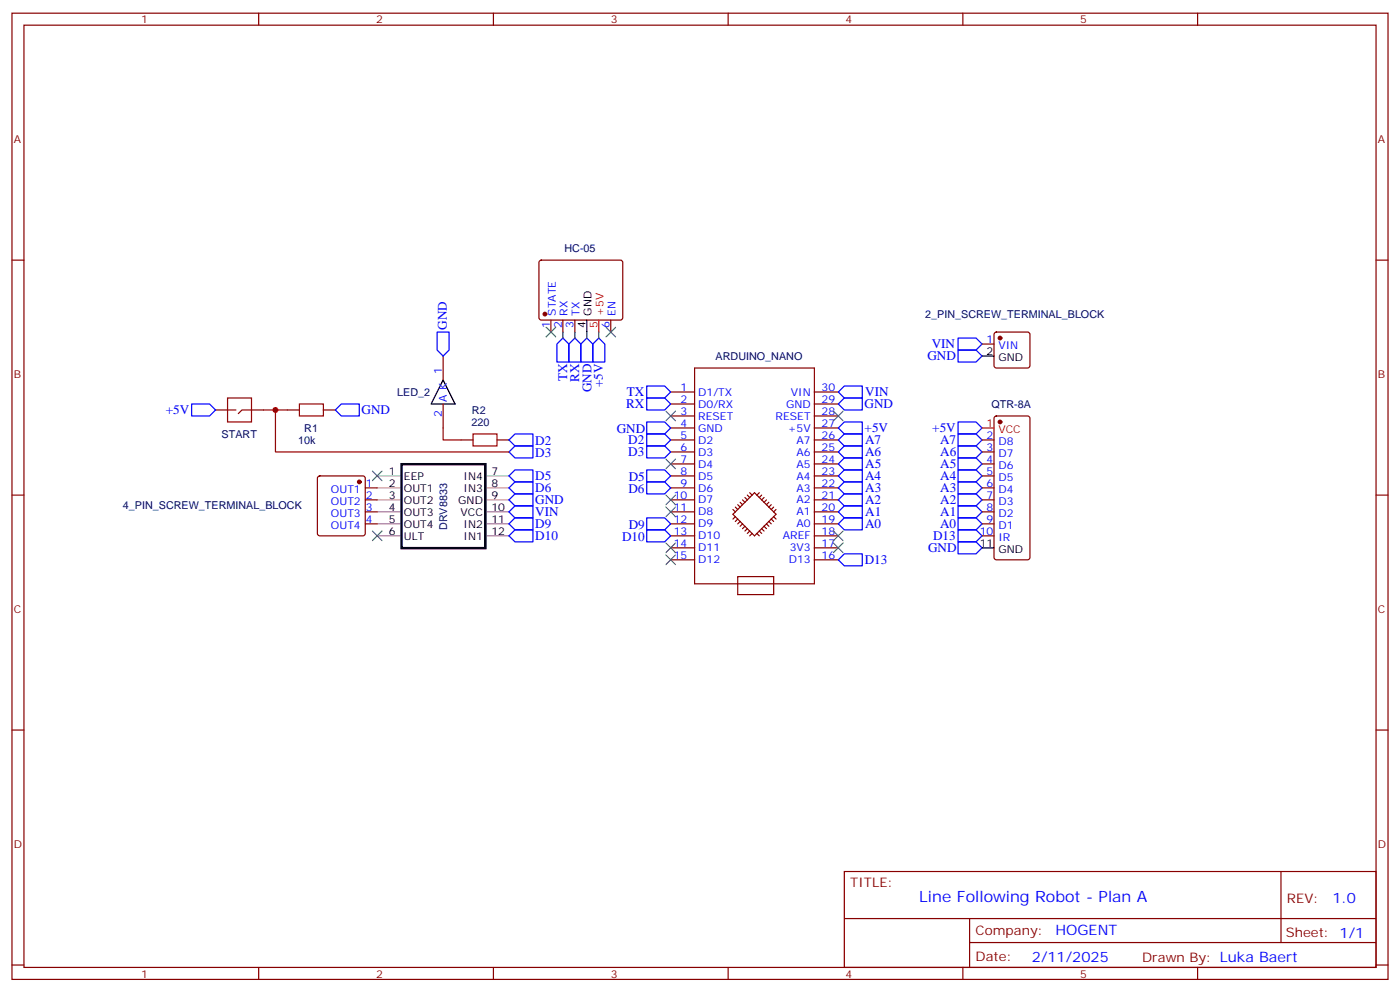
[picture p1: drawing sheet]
<svg xmlns="http://www.w3.org/2000/svg" width="412mm" height="292mm" viewBox="0 0 412 292" stroke-linecap="round" stroke-linejoin="round" font-family="sans-serif">
<g fill="none" stroke="#870000" stroke-width=".35">
<path d="M3.5 3.9h405.4v284.3h-405.4zM7.1 7.4h398.2v277.3h-398.2zM76.2 3.9v3.5M145.3 3.9v3.5M214.5 3.9v3.5M283.6 3.9v3.5M352.8 3.9v3.5M3.5 76.6h3.6M159 76.8l.5-.2h23.2l.5 .2 .2 .5v16.5l-.7 .4-23.5-.1-.5-.6v-16.2zM405.3 76.6h3.6M162.3 94.2v3.5M165.8 94.2v3.5"/>
<path d="M169.3 94.2v3.5M179.9 94.2v3.5M293 97.9l.5-.2h9.2l.5 .2 .2 .5v9.2l-.2 .5-.5 .2h-9.2l-.5-.2-.2-.5v-9.2zM130.5 104.8v7M130.5 118.9v7M197.6 118.9h7M197.6 115.4h7M204.6 108.3h35.3v63.5h-35.3zM239.9 118.9h7M239.9 115.4h7M289.3 101.2h3.5M63.5 120.6h3.5"/>
<path d="M74.1 120.6h3.5M84.7 120.6h3.5M95.2 120.6h3.6M135.8 129.5h3.5M146.4 129.5h3.5M197.6 129.5h7M197.6 136.5h7M197.6 133h7M197.6 125.9h7M197.6 122.4h7M239.9 129.5h7M239.9 136.5h7"/>
<path d="M239.9 133h7M239.9 125.9h7M239.9 122.4h7M289.3 129.5h3.5M289.3 136.5h3.5M289.3 133h3.5M293 122.6l.5-.2h9.2l.6 .4 .1 41.2-.5 .7h-9.4l-.6-.4-.1-41.2zM3.5 145.7h3.6M93.7 140.3l.5-.2h12.7l.5 .2 .2 .5v16.2l-.2 .5-.5 .2h-12.7l-.5-.2-.2-.5v-16.2zM107.6 154.2h3.5M107.6 150.6h3.5M107.6 147.1h3.5"/>
<path d="M107.6 143.6h3.5M197.6 157.7h7M197.6 154.2h7M197.6 150.6h7M197.6 147.1h7M197.6 143.6h7M197.6 140.1h7M215.9 151.3l6.3-6.3 6.4 6.3-6.4 6.4zM215.9 149.9l.7 .7M216.6 149.2l.7 .7M216.6 152l-.7 .8M217.3 152.8l-.7 .7"/>
<path d="M217.3 148.5l.7 .7M218 147.8l.7 .7M218 153.5l-.7 .7M218.7 147.1l.7 .7M218.7 154.2l-.7 .7M219.4 146.4l.7 .7M219.4 154.9l-.7 .7M220.1 145.7l.7 .7M220.1 155.6l-.7 .7M220.8 145l.7 .7M220.8 156.3l-.7 .7M221.5 157l-.7 .7"/>
<path d="M223 157l.7 .7M223.7 156.3l.7 .7M223.7 145l-.7 .7M224.4 155.6l.7 .7M224.4 145.7l-.7 .7M225.1 154.9l.7 .7M225.1 146.4l-.7 .7M225.8 154.2l.7 .7M225.8 147.1l-.7 .7M226.5 153.5l.7 .7M226.5 147.8l-.7 .7M227.2 152.8l.7 .7"/>
<path d="M227.2 148.5l-.7 .7M227.9 152l.7 .8M227.9 149.2l-.7 .7M228.6 149.9l-.7 .7M239.9 157.7h7M239.9 154.2h7M239.9 150.6h7M239.9 147.1h7M239.9 143.6h7M239.9 140.1h7M289.3 157.7h3.5M289.3 154.2h3.5"/>
<path d="M289.3 150.6h3.5M289.3 147.1h3.5M289.3 143.6h3.5M289.3 140.1h3.5M405.3 145.7h3.6M197.6 161.2h7M197.6 164.7h7M217.3 169.7h10.6v5.3h-10.6zM239.9 161.2h7M239.9 164.7h7M3.5 214.8h3.6M405.3 214.8h3.6"/>
<path d="M248.7 256.5h156.6v28.2h-156.6zM377.3 256.5v20.9M248.7 270.3h156.5M285.6 277.4h119.6M285.6 270.3v14.1M3.5 284h3.6M76.2 284.7v3.5M145.3 284.7v3.5M214.5 284.7v3.5M283.6 284.7v3.5M352.8 284.7v3.5M405.3 284h3.6"/>
</g>
<path d="M111.1 157.7h7.1M111.1 154.2h7.1M111.1 150.6h7.1M111.1 147.1h7.1M111.1 143.6h7.1M111.1 140.1h7.1M142.9 157.7h7M142.9 154.2h7M142.9 150.6h7M142.9 147.1h7M142.9 143.6h7M142.9 140.1h7" fill="none" stroke="#999" stroke-width=".35"/>
<path d="M118.3 136.6h24.7v24.7h-24.7z" fill="none" stroke="#000" stroke-width=".71"/>
<path d="M88.2 118.9h7v3.5h-7zM139.3 127.7h7.1v3.5h-7.1z" fill="none" stroke="#a10000" stroke-width=".35"/>
<path d="M172.9 94.2v3.5M130.5 111.8l3.6 7.1h-7.1zM289.3 104.8h3.5M289.3 161.2h3.5" fill="none" stroke="#000" stroke-width=".35"/>
<path d="M67 117.1h7.1v7.1h-7.1zM67 120.6h2.5M74.1 120.6h-2.8l-1.1 1.1M77.6 120.6h7.1M81.1 120.6v12.4h68.8M130.5 125.9v3.6h5.3" fill="none" stroke="#900" stroke-width=".35"/>
<g fill="none" stroke="#00f" stroke-width=".35">
<path d="M128.8 97.7h3.5v5.3l-1.8 1.8-1.7-1.8zM165.8 99.5l1.8 1.7v5.3h-3.6v-5.3zM169.3 99.5l1.8 1.7v5.3h-3.5v-5.3zM172.9 99.5l1.7 1.7v5.3h-3.5v-5.3zM282.2 99.5h5.3l1.8 1.7-1.8 1.8h-5.3zM56.4 118.9h5.3l1.8 1.7-1.8 1.8h-5.3zM174.6 101.2l1.8-1.7 1.8 1.7v5.3h-3.6zM190.5 117.1h5.3l1.8 1.8-1.8 1.7h-5.3zM190.5 113.6h5.3l1.8 1.8-1.8 1.7h-5.3zM246.9 118.9l1.8-1.8h5.3v3.5h-5.3zM246.9 115.4l1.8-1.8h5.3v3.5h-5.3zM282.2 103h5.3l1.8 1.8-1.8 1.7h-5.3z"/>
<path d="M98.8 120.6l1.7-1.7h5.3v3.5h-5.3zM149.9 133l1.8-1.8h5.3v3.6h-5.3zM149.9 129.5l1.8-1.8h5.3v3.5h-5.3zM190.5 124.2h5.3l1.8 1.7-1.8 1.8h-5.3zM190.5 138.3h5.3l1.8 1.8-1.8 1.7h-5.3zM190.5 131.2h5.3l1.8 1.8-1.8 1.8h-5.3zM190.5 127.7h5.3l1.8 1.8-1.8 1.7h-5.3zM246.9 125.9l1.8-1.7h5.3v3.5h-5.3zM246.9 136.5l1.8-1.7h5.3v3.5h-5.3zM246.9 129.5l1.8-1.8h5.3v3.5h-5.3zM246.9 133l1.8-1.8h5.3v3.6h-5.3zM282.2 124.2h5.3l1.8 1.7-1.8 1.8h-5.3z"/>
<path d="M282.2 127.7h5.3l1.8 1.8-1.8 1.7h-5.3zM282.2 138.3h5.3l1.8 1.8-1.8 1.7h-5.3zM282.2 134.8h5.3l1.8 1.7-1.8 1.8h-5.3zM282.2 131.2h5.3l1.8 1.8-1.8 1.8h-5.3zM149.9 150.6l1.8-1.7h5.3v3.5h-5.3zM149.9 147.1l1.8-1.8h5.3v3.6h-5.3zM149.9 154.2l1.8-1.8h5.3v3.5h-5.3zM149.9 157.7l1.8-1.8h5.3v3.6h-5.3zM149.9 143.6l1.8-1.8h5.3v3.5h-5.3zM149.9 140.1l1.8-1.8h5.3v3.5h-5.3zM190.5 155.9h5.3l1.8 1.8-1.8 1.8h-5.3zM190.5 152.4h5.3l1.8 1.8-1.8 1.7h-5.3z"/>
<path d="M190.5 141.8h5.3l1.8 1.8-1.8 1.7h-5.3zM246.9 154.2l1.8-1.8h5.3v3.5h-5.3zM246.9 150.6l1.8-1.7h5.3v3.5h-5.3zM246.9 147.1l1.8-1.8h5.3v3.6h-5.3zM246.9 143.6l1.8-1.8h5.3v3.5h-5.3zM246.9 140.1l1.8-1.8h5.3v3.5h-5.3zM282.2 159.5h5.3l1.8 1.7-1.8 1.8h-5.3zM282.2 155.9h5.3l1.8 1.8-1.8 1.8h-5.3zM282.2 152.4h5.3l1.8 1.8-1.8 1.7h-5.3zM282.2 148.9h5.3l1.8 1.7-1.8 1.8h-5.3zM282.2 145.3h5.3l1.8 1.8-1.8 1.8h-5.3zM282.2 141.8h5.3l1.8 1.8-1.8 1.7h-5.3z"/>
<path d="M246.9 164.7l1.8-1.7h5.3v3.5h-5.3z"/>
</g>
<g fill="#870000" stroke="#870000" stroke-width=".35">
<circle cx="294.6" cy="124.2" r=".53"/>
<circle cx="160.5" cy="92.4" r=".53"/>
<circle cx="105.8" cy="141.8" r=".53"/>
<circle cx="294.6" cy="99.5" r=".53"/>
</g>
<path d="M176.4 94.2v3.5M289.3 125.9h3.5" fill="none" stroke="#f00" stroke-width=".35"/>
<g fill="none" stroke="#3c3" stroke-width=".35">
<path d="M160.9 96.3l2.8 2.8M163.7 96.3l-2.8 2.8M178.5 96.3l2.8 2.8M181.3 96.3l-2.8 2.8M109.7 138.6l2.8 2.9M112.5 138.6l-2.8 2.9M196.1 121l2.9 2.8M196.1 135.1l2.9 2.8M199 121l-2.9 2.8M199 135.1l-2.9 2.8M245.5 121l2.9 2.8M248.4 121l-2.9 2.8"/>
<path d="M109.7 156.3l2.8 2.8M112.5 156.3l-2.8 2.8M196.1 145.7l2.9 2.8M196.1 149.2l2.9 2.8M196.1 159.8l2.9 2.8M199 145.7l-2.9 2.8M199 149.2l-2.9 2.8M199 159.8l-2.9 2.8M245.5 156.3l2.9 2.8M245.5 159.8l2.9 2.8M248.4 156.3l-2.9 2.8M248.4 159.8l-2.9 2.8"/>
<path d="M196.1 163.3l2.9 2.9M199 163.3l-2.9 2.9"/>
</g>
<path d="M165.8 97.7v1.8M169.3 97.7v1.8M172.9 97.7v1.8M176.4 97.7v1.8" fill="none" stroke="#008700" stroke-width=".35"/>
<circle cx="81.1" cy="120.6" r=".88" fill="#c00"/>
<text font-size="4.6" fill="#00f" x="270.8" y="265.5">Line Following Robot - Plan A</text>
<g font-size="4.2" fill="#00f">
<text x="392.5" y="265.7">1.0</text>
<text x="310.9" y="275.3">HOGENT</text>
<text x="304" y="283.1">2/11/2025</text>
</g>
<g font-size="3.9" fill="#00f">
<text x="131.7" y="97" transform="rotate(-90 131.7 97)">GND</text>
<text x="273.2" y="106">GND</text>
<text x="274.5" y="102.5">VIN</text>
<text x="167" y="112.3" transform="rotate(-90 167 112.3)">TX</text>
<text x="170.6" y="112.5" transform="rotate(-90 170.6 112.5)">RX</text>
<text x="177.6" y="114" transform="rotate(-90 177.6 114)">+5V</text>
<text x="174.2" y="115.4" transform="rotate(-90 174.2 115.4)">GND</text>
<text x="184.6" y="116.6">TX</text>
<text x="254.9" y="116.6">VIN</text>
<text x="48.8" y="121.9">+5V</text>
<text x="106.5" y="121.9">GND</text>
<text x="184.4" y="120.1">RX</text>
<text x="254.7" y="120.1">GND</text>
<text x="157.7" y="131">D2</text>
<text x="181.7" y="127.3">GND</text>
<text x="185.1" y="130.7">D2</text>
<text x="254.7" y="127.3">+5V</text>
<text x="254.8" y="130.7">A7</text>
<text x="274.6" y="127.2">+5V</text>
<text x="276.9" y="130.7">A7</text>
<text x="157.7" y="134.3">D3</text>
<text x="185.1" y="134.2">D3</text>
<text x="254.8" y="134.2">A6</text>
<text x="254.9" y="137.7">A5</text>
<text x="277" y="137.7">A5</text>
<text x="277" y="134.2">A6</text>
<text x="157.7" y="141.3">D5</text>
<text x="185.2" y="141.5">D5</text>
<text x="254.8" y="141.3">A4</text>
<text x="277" y="141.2">A4</text>
<text x="157.6" y="148.3">GND</text>
<text x="157.7" y="144.8">D6</text>
<text x="185.1" y="145.1">D6</text>
<text x="254.8" y="148.3">A2</text>
<text x="254.9" y="144.8">A3</text>
<text x="277" y="148.3">A2</text>
<text x="277" y="144.7">A3</text>
<text x="157.7" y="151.9">VIN</text>
<text x="157.7" y="155.4">D9</text>
<text x="185.2" y="155.7">D9</text>
<text x="254.8" y="155.4">A0</text>
<text x="254.9" y="151.8">A1</text>
<text x="276.9" y="155.4">A0</text>
<text x="277" y="151.8">A1</text>
<text x="157.7" y="158.9">D10</text>
<text x="183.2" y="159.2">D10</text>
<text x="274.8" y="158.9">D13</text>
<text x="254.7" y="166.1">D13</text>
<text x="273.4" y="162.6">GND</text>
</g>
<g font-size="3.9" fill="#800">
<text x="250.5" y="261.1">TITLE:</text>
<text x="379.1" y="265.7">REV:</text>
<text x="287.4" y="275.3">Company:</text>
<text x="378.7" y="275.9">Sheet: 1/1</text>
<text x="287.4" y="282.9">Date:</text>
<text x="336.4" y="283">Drawn By: Luka Baert</text>
</g>
<g font-size="3.2" fill="#800">
<text x="41.6" y="6.9">1</text>
<text x="110.8" y="6.9">2</text>
<text x="179.9" y="6.9">3</text>
<text x="249.1" y="6.9">4</text>
<text x="318.2" y="6.9">5</text>
<text x="4.1" y="42">A</text>
<text x="405.9" y="42">A</text>
<text x="4.1" y="111.1">B</text>
<text x="405.9" y="111.1">B</text>
<text x="4.1" y="180.3">C</text>
<text x="405.9" y="180.3">C</text>
<text x="4.1" y="249.4">D</text>
<text x="405.9" y="249.4">D</text>
<text x="41.6" y="287.7">1</text>
<text x="110.8" y="287.7">2</text>
<text x="179.9" y="287.7">3</text>
<text x="249.1" y="287.7">4</text>
<text x="318.2" y="287.7">5</text>
</g>
<g font-size="3.2" fill="#000080">
<text x="166.3" y="74.2">HC-05</text>
<text x="272.6" y="93.5">2_PIN_SCREW_TERMINAL_BLOCK</text>
<text x="210.8" y="105.9">ARDUINO_NANO</text>
<text x="117" y="116.5">LED_2</text>
<text x="138.9" y="125.3">220</text>
<text x="139" y="121.8">R2</text>
<text x="292" y="120">QTR-8A</text>
<text x="65.3" y="128.8">START</text>
<text x="87.8" y="130.6">10k</text>
<text x="89.6" y="127.1">R1</text>
<text x="36.2" y="149.9">4_PIN_SCREW_TERMINAL_BLOCK</text>
<text x="131.7" y="156" transform="rotate(-90 131.7 156)">DRV8833</text>
</g>
<g font-size="3.2" fill="#00f">
<text x="163.7" y="92.9" transform="rotate(-90 163.7 92.9)">STATE</text>
<text x="167.2" y="92.9" transform="rotate(-90 167.2 92.9)">RX</text>
<text x="170.7" y="92.9" transform="rotate(-90 170.7 92.9)">TX</text>
<text x="181.3" y="92.9" transform="rotate(-90 181.3 92.9)">EN</text>
<text x="161.9" y="96.4" transform="rotate(-90 161.9 96.4)">1</text>
<text x="165.5" y="96.4" transform="rotate(-90 165.5 96.4)">2</text>
<text x="169" y="96.4" transform="rotate(-90 169 96.4)">3</text>
<text x="179.6" y="96.4" transform="rotate(-90 179.6 96.4)">6</text>
<text x="290.6" y="100.9">1</text>
<text x="294.1" y="102.7">VIN</text>
<text x="130.2" y="110.1" transform="rotate(-90 130.2 110.1)">1</text>
<text x="131.6" y="118.2" transform="rotate(-90 131.6 118.2)">A K</text>
<text x="200.5" y="118.5">2</text>
<text x="200.5" y="115">1</text>
<text x="205.7" y="119.9">D0/RX</text>
<text x="205.7" y="116.4">D1/TX</text>
<text x="231.5" y="119.9">GND</text>
<text x="233" y="116.4">VIN</text>
<text x="242" y="115">30</text>
<text x="242" y="118.5">29</text>
<text x="130.2" y="122.7" transform="rotate(-90 130.2 122.7)">2</text>
<text x="200.5" y="125.6">4</text>
<text x="200.5" y="122.1">3</text>
<text x="205.7" y="123.5">RESET</text>
<text x="228.5" y="123.5">RESET</text>
<text x="242" y="122.1">28</text>
<text x="242" y="125.6">27</text>
<text x="200.5" y="129.1">5</text>
<text x="205.7" y="130.5">D2</text>
<text x="205.7" y="127">GND</text>
<text x="232.1" y="127">+5V</text>
<text x="234.6" y="130.5">A7</text>
<text x="242" y="129.1">26</text>
<text x="290.6" y="129.1">2</text>
<text x="294.1" y="130.9">D8</text>
<text x="200.5" y="136.2">7</text>
<text x="200.5" y="132.6">6</text>
<text x="205.7" y="137.6">D4</text>
<text x="205.7" y="134.1">D3</text>
<text x="234.6" y="134.1">A6</text>
<text x="234.6" y="137.6">A5</text>
<text x="242" y="132.6">25</text>
<text x="242" y="136.2">24</text>
<text x="290.6" y="132.6">3</text>
<text x="290.6" y="136.2">4</text>
<text x="294.1" y="134.4">D7</text>
<text x="294.1" y="137.9">D6</text>
<text x="107.8" y="143.2">1</text>
<text x="200.5" y="143.2">9</text>
<text x="200.5" y="139.7">8</text>
<text x="205.7" y="141.1">D5</text>
<text x="234.6" y="141.1">A4</text>
<text x="242" y="139.7">23</text>
<text x="242" y="143.2">22</text>
<text x="290.6" y="139.7">5</text>
<text x="290.6" y="143.2">6</text>
<text x="294.1" y="141.5">D5</text>
<text x="97.5" y="145">OUT1</text>
<text x="97.5" y="148.5">OUT2</text>
<text x="107.8" y="146.8">2</text>
<text x="198.5" y="146.8">10</text>
<text x="205.7" y="148.2">D7</text>
<text x="205.7" y="144.6">D6</text>
<text x="234.6" y="144.6">A3</text>
<text x="234.6" y="148.2">A2</text>
<text x="242" y="146.8">21</text>
<text x="290.6" y="146.8">7</text>
<text x="294.1" y="145">D4</text>
<text x="294.1" y="148.5">D3</text>
<text x="97.5" y="152">OUT3</text>
<text x="97.5" y="155.6">OUT4</text>
<text x="107.8" y="150.3">3</text>
<text x="107.8" y="153.8">4</text>
<text x="198.5" y="153.8">12</text>
<text x="198.5" y="150.3">11</text>
<text x="205.7" y="155.2">D9</text>
<text x="205.7" y="151.7">D8</text>
<text x="234.6" y="151.7">A1</text>
<text x="234.6" y="155.2">A0</text>
<text x="242" y="150.3">20</text>
<text x="242" y="153.8">19</text>
<text x="290.6" y="150.3">8</text>
<text x="290.6" y="153.8">9</text>
<text x="294.1" y="152">D2</text>
<text x="294.1" y="155.6">D1</text>
<text x="198.5" y="160.9">14</text>
<text x="198.5" y="157.3">13</text>
<text x="205.7" y="158.8">D10</text>
<text x="230.6" y="158.8">AREF</text>
<text x="242" y="157.3">18</text>
<text x="242" y="160.9">17</text>
<text x="288.6" y="157.3">10</text>
<text x="294.1" y="159.1">IR</text>
<text x="198.5" y="164.4">15</text>
<text x="205.7" y="162.3">D11</text>
<text x="205.7" y="165.8">D12</text>
<text x="232.4" y="165.8">D13</text>
<text x="232.6" y="162.3">3V3</text>
<text x="242" y="164.4">16</text>
</g>
<g font-size="3.2">
<text x="174.3" y="92.9" transform="rotate(-90 174.3 92.9)">GND</text>
<text x="172.5" y="96.4" transform="rotate(-90 172.5 96.4)">4</text>
<text x="290.6" y="104.4">2</text>
<text x="294.1" y="106.2">GND</text>
<text x="114.5" y="143.3">2</text>
<text x="114.5" y="139.8">1</text>
<text x="119" y="141.2">EEP</text>
<text x="136.5" y="141.2">IN4</text>
<text x="144.7" y="143.3">8</text>
<text x="144.7" y="139.8">7</text>
<text x="114.5" y="146.8">3</text>
<text x="119" y="148.2">OUT2</text>
<text x="119" y="144.7">OUT1</text>
<text x="135" y="148.2">GND</text>
<text x="136.5" y="144.7">IN3</text>
<text x="144.7" y="146.8">9</text>
<text x="114.5" y="153.9">5</text>
<text x="114.5" y="150.4">4</text>
<text x="119" y="155.3">OUT4</text>
<text x="119" y="151.8">OUT3</text>
<text x="135.7" y="151.8">VCC</text>
<text x="136.5" y="155.3">IN2</text>
<text x="144.7" y="153.9">11</text>
<text x="144.7" y="150.4">10</text>
<text x="114.5" y="157.4">6</text>
<text x="119" y="158.8">ULT</text>
<text x="136.5" y="158.8">IN1</text>
<text x="144.7" y="157.4">12</text>
<text x="288.6" y="160.9">11</text>
<text x="294.1" y="162.6">GND</text>
</g>
<g font-size="3.2" fill="#f00">
<text x="177.8" y="92.9" transform="rotate(-90 177.8 92.9)">+5V</text>
<text x="176" y="96.4" transform="rotate(-90 176 96.4)">5</text>
<text x="290.6" y="125.6">1</text>
<text x="294.1" y="127.4">VCC</text>
</g>
</svg>
